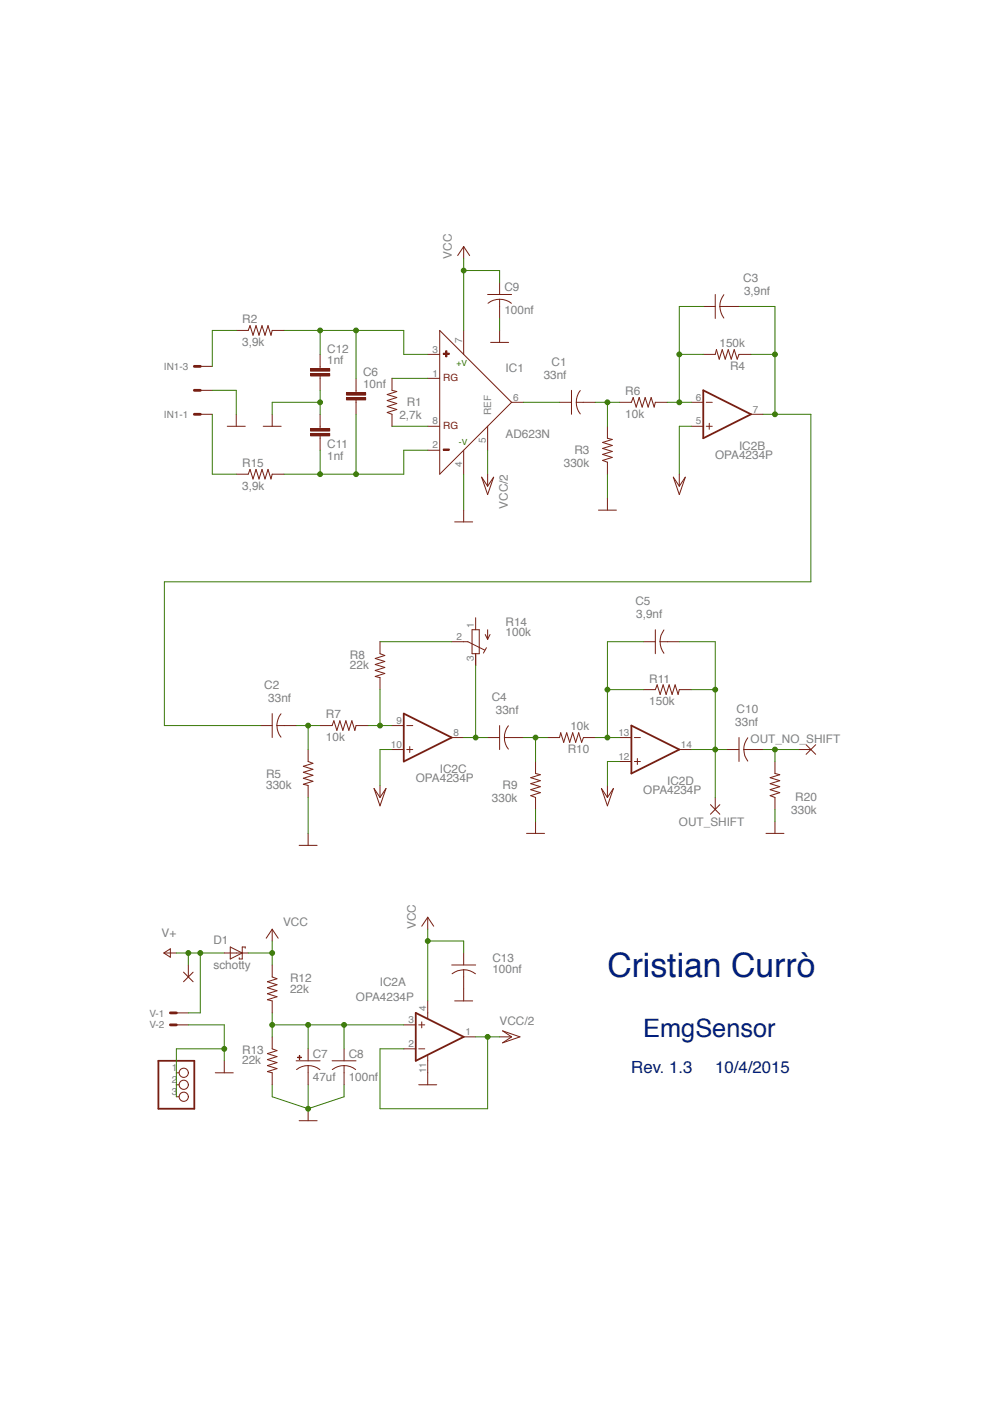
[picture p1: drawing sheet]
<svg xmlns="http://www.w3.org/2000/svg" width="210mm" height="297mm" viewBox="0 0 210 297" stroke-linecap="round" stroke-linejoin="round" font-family="sans-serif">
<path d="M93.2 70.1l15.3 15.2-15.3 15.2z" fill="none" stroke="#771e12" stroke-width=".21"/>
<path d="M94.5 74.4h.2v1.2h-.2z" fill="#771e12"/>
<path d="M94.5 74.4h.3v1.2h-.3z" fill="none" stroke="#771e12" stroke-width=".21"/>
<path d="M94 74.9h1.2v.2h-1.2z" fill="#771e12"/>
<path d="M94 74.9h1.3v.2h-1.3z" fill="none" stroke="#771e12" stroke-width=".21"/>
<path d="M94 95.2h1.2v.2h-1.2z" fill="#771e12"/>
<g fill="none" stroke="#771e12" stroke-width=".21">
<path d="M98.3 52.3v2.5M98.3 52.3l1.3 1.9M98.3 52.3l-1.3 1.9M90.7 75.1h2.5M98.3 70.1v5M149.1 75.1h2.5l.3-1 .6 2.1 .6-2.1 .7 2.1 .6-2.1 .6 2.1 .7-2.1 .6 2.1 .4-1.1h2.5M149.1 65h2.5M151.6 62.4v5.1M152.6 65a4.6 4.6 0 0 0 .9 2.4M152.6 65h4.1M153.5 62.5a4 4 0 0 0-.9 2.5M83.1 80.2v2.6l1 .2-2 .6 2 .7-2 .6 2 .7-2 .6 2 .6-2 .7 1 .3v2.6"/>
<path d="M90.7 95.5h2.5M90.7 80.2h2.5M90.7 90.4h2.5M94 95.2h1.3v.3h-1.3zM98.3 95.5v5M103.4 90.4v5.1M108.5 85.3h2.5M118.6 85.3h2.6M121.2 82.8v5M122.2 85.3a3.8 3.8 0 0 0 .8 2.5M122.2 85.3h4M123 82.8a4 4 0 0 0-.8 2.5"/>
<path d="M128.8 90.4v2.5l1 .3-2 .6 2 .6-2 .7 2 .6-2 .6 2 .7-2 .6 1 .4v2.5M131.3 85.3h2.6l.3-1 .7 2 .6-2 .7 2 .6-2 .6 2 .7-2 .6 2 .2-1h2.6M146.6 85.3h2.5M146.6 90.4h2.5M149.7 85.3h1.3M149.7 90.4h1.3M150.4 89.7v1.3M159.2 87.8h2.6M96.4 110.7h3.8M98.3 108.2v2.5M102.1 101.2l1.3 1.9 1.3-1.9-1.3 3.7zM103.4 100.5v2.6"/>
<path d="M126.9 108.2h3.8M128.8 105.6v2.6M142.8 101.2l1.2 1.9 1.3-1.9-1.3 3.7zM144 100.5v2.6M80.6 136.1v2.5l1 .4-2 .6 2 .6-2 .7 2 .6-2 .7 2 .6-2 .6 1 .3v2.5M95.8 136.1h3.4l3.6 1.7M100.1 133.5h1.5v5.1h-1.5zM100.8 131v2.5M100.8 138.6v2.5M102.9 134.5l.5 1M103.1 137.3l-.6 1.2M103.4 133.5v2"/>
<path d="M103.9 134.5l-.5 1M136.4 136.1h2.5M138.9 133.5v5.1M140.8 133.6a4 4 0 0 0-.9 2.5M144 136.1h-4a4.1 4.1 0 0 0 .8 2.4M55.2 153.8h2.5M57.7 151.3v5.1M59.6 151.3a4.5 4.5 0 0 0-.9 2.5M62.8 153.8h-4.1a3.8 3.8 0 0 0 .9 2.5M65.3 158.9v2.6l1 .3-2 .7 2 .6-2 .6 2 .7-2 .6 2 .6-2 .7 1 .2v2.6M67.9 153.8h2.5l.4-1 .6 2.1 .7-2.1 .6 2.1 .6-2.1 .7 2.1 .6-2.1 .6 2.1 .3-1.1h2.5M83.1 158.9h2.5"/>
<path d="M83.1 153.8h2.5M86.2 158.9h1.3M86.2 153.8h1.3M86.9 158.3v1.3M95.8 156.4h2.5M103.4 156.4h2.5M105.9 153.8v5.1M106.9 156.4a3.8 3.8 0 0 0 .9 2.4M106.9 156.4h4.1M107.8 153.9a4 4 0 0 0-.9 2.5M116.1 156.4h2.5l.3-1 .6 2 .7-2 .6 2 .6-2 .7 2 .6-2 .6 2 .4-1h2.5M131.3 156.4h2.6"/>
<path d="M134.5 156.4h1.3M144 158.9h2.6M63.4 179.2h3.8M65.3 176.7v2.5M79.3 167.2l1.3 1.9 1.2-1.9-1.2 3.7zM80.6 166.5v2.6M111.6 176.7h3.9M113.5 161.5v2.5l1.1 .2-2.1 .7 2.1 .6-2.1 .7 2.1 .6-2.1 .6 2.1 .7-2.1 .6 1 .4v2.5M113.5 174.2v2.5M131.3 161.5h2.6M134.5 161.5h1.3M135.1 160.8v1.3"/>
<path d="M57.7 204.6v2.5l1 .4-2 .6 2 .7-2 .6 2 .7-2 .6 2 .6-2 .7 1 .2v2.6M57.7 219.8v2.6l1 .4-2 .6 2 .6-2 .7 2 .6-2 .6 2 .7-2 .6 1 .3v2.5M85.6 217.3h2.5M88.8 217.3h1.3M89.4 216.7v1.2M90.7 212.2v3.8M98.3 219.8h2.5M105.9 219.8h2.6M106.6 218.6l3.6 1.2-3.6 1.3 1.9-1.3zM62.8 224.9h5.1M65.3 225.9a4 4 0 0 1 2.5 .9M65.3 225.9a3.8 3.8 0 0 0-2.4 .9"/>
<path d="M65.3 225.9v1.6M85.6 222.4h2.5M88.8 222.4h1.3M90.7 223.8v3.7"/>
</g>
<path d="M149.1 82.8l10.1 5-10.1 5.1zM85.6 151.3l10.2 5.1-10.2 5.1zM133.9 153.8l10.1 5.1-10.1 5.1zM88.1 214.8l10.2 5-10.2 5.1z" fill="none" stroke="#771e12" stroke-width=".38"/>
<path d="M63.1 224.1l.8 .1z" fill="#771e12"/>
<path d="M63.1 224.2h.8z" fill="none" stroke="#771e12" stroke-width=".21"/>
<path d="M63.5 223.8v.8z" fill="#771e12"/>
<g fill="none" stroke="#771e12" stroke-width=".21">
<path d="M105.9 59.9v2.5M103.4 62.4h5.1M104 72.6h3.8M105.9 63.5a4 4 0 0 1 2.5 .8M105.9 63.5a3.8 3.8 0 0 0-2.4 .8M105.9 63.5v4M105.9 70.1v2.5M75.5 82.8v.5M75.5 84.8v.5M154.1 158.9h2.6M156.7 156.4v5.1M157.7 158.9a3.8 3.8 0 0 0 .8 2.5"/>
<path d="M157.7 158.9h4.1M158.5 156.4a4 4 0 0 0-.8 2.5M169.4 158.9h2.5M170.9 157.9l2 2M172.9 157.9l-2 2M150.6 170.6l2 2M151.6 169.1v2.5M152.6 170.6l-2 2M162.4 176.7h3.8M164.3 161.5v2.5l1 .2-2 .7 2 .6-2 .7 2 .6-2 .6 2 .7-2 .6 1 .4v2.5M164.3 174.2v2.5M57.7 197l1.3 1.9"/>
<path d="M57.7 197l-1.3 1.9M57.7 197v2.5M90.7 194.5l1.3 1.9M90.7 194.5l-1.3 1.9M90.7 194.5v2.5M34.7 202.1l1.4-.9v1.7zM34.9 202.1h2.5M37.4 214.8h2.5M37.4 217.3h2.5M38.9 206.1l2 2M39.9 204.6v2.5M40.9 206.1l-2 2"/>
<path d="M47.6 202.1h5M48.8 200.8l2.6 1.3-2.6 1.2zM52 201v-.2h-.6v2.5h-.7v-.2M37.4 230h.5M37.4 227.5h.5M37.4 232.5h.5M45.6 227.5h3.9M47.6 224.9v2.6M63.4 237.6h3.8M63.5 223.8l.1 .8zM65.3 222.4v2.5M65.3 227.5v2.5"/>
<path d="M65.3 235.1v2.5M70.4 224.9h5.1M73 225.9a3.8 3.8 0 0 1 2.4 .9M73 225.9a4 4 0 0 0-2.5 .9M73 222.4v2.5M73 225.9v4.1M88.8 230h3.8M90.7 227.5v2.5"/>
<circle cx="39" cy="232.5" r=".97"/>
<circle cx="39" cy="227.5" r=".97"/>
<circle cx="39" cy="230" r=".97"/>
</g>
<path d="M36.1 214.8h1.3M36.1 217.3h1.3" fill="none" stroke="#771e12" stroke-width=".59"/>
<path d="M33.6 224.9h7.6v10.2h-7.6z" fill="none" stroke="#771e12" stroke-width=".38"/>
<path d="M73.4 84.3h4.1v.5h-4.1z" fill="#771e12"/>
<path d="M73.5 84.3h4v.5h-4z" fill="none" stroke="#771e12" stroke-width=".21"/>
<path d="M73.4 83.3h4.1v.5h-4.1z" fill="#771e12"/>
<path d="M67.9 90.4v.5M67.9 92.4v.5M73.5 83.3h4v.5h-4zM75.5 80.2v2.6M75.5 85.3v2.5" fill="none" stroke="#771e12" stroke-width=".21"/>
<path d="M65.8 91.9h4.1v.5h-4.1z" fill="#771e12"/>
<path d="M65.8 91.9h4.1v.5h-4.1z" fill="none" stroke="#771e12" stroke-width=".21"/>
<path d="M65.8 90.9h4.1v.5h-4.1z" fill="#771e12"/>
<path d="M67.9 77.7v.5M67.9 79.7v.5M65.8 90.9h4.1v.5h-4.1zM67.9 87.8v2.6M67.9 92.9v2.6" fill="none" stroke="#771e12" stroke-width=".21"/>
<path d="M65.8 79.2h4.1v.5h-4.1z" fill="#771e12"/>
<path d="M65.8 79.2h4.1v.5h-4.1z" fill="none" stroke="#771e12" stroke-width=".21"/>
<path d="M65.8 78.2h4.1v.5h-4.1z" fill="#771e12"/>
<g fill="none" stroke="#771e12" stroke-width=".21">
<path d="M42.5 77.7h2.5M50.1 70.1h2.5l.4-1.1 .6 2.1 .7-2.1 .6 2.1 .7-2.1 .6 2.1 .6-2.1 .7 2.1 .2-1h2.6M65.8 78.2h4.1v.5h-4.1zM67.9 75.1v2.6M42.5 87.8h2.5M42.5 82.8h2.5M48.2 90.4h3.8M50.1 87.8v2.6M55.8 90.4h3.8M57.7 87.8v2.6M67.9 80.2v2.6M50.1 100.5h2.5l.4-1 .6 2.1 .7-2.1 .6 2.1 .7-2.1 .6 2.1 .6-2.1 .7 2.1 .2-1.1h2.6"/>
<path d="M136.4 146.2h2.5l.4-1 .7 2 .6-2 .6 2 .7-2 .6 2 .6-2 .7 2 .2-1h2.6M127.5 167.2l1.3 1.9 1.3-1.9-1.3 3.7zM128.8 166.5v2.6M95.8 204.6h5M96.4 212.2h3.8M98.3 205.6a4 4 0 0 1 2.5 .9M98.3 205.6a4 4 0 0 0-2.4 .9M98.3 202.1v2.5M98.3 205.6v6.6"/>
</g>
<path d="M41.2 77.7h1.3M41.2 87.8h1.3M41.2 82.8h1.3" fill="none" stroke="#771e12" stroke-width=".59"/>
<path d="M126.2 85.3h5.1M128.8 85.3v5.1" fill="none" stroke="#387805" stroke-width=".21"/>
<circle cx="128.8" cy="85.3" r=".51" fill="#387805"/>
<g fill="none" stroke="#387805" stroke-width=".21">
<path d="M144 75.1h5.1M149.1 65h-5.1v20.3M141.5 85.3h5.1"/>
<circle cx="128.8" cy="85.3" r=".51"/>
</g>
<circle cx="144" cy="85.3" r=".51" fill="#387805"/>
<circle cx="144" cy="85.3" r=".51" fill="none" stroke="#387805" stroke-width=".21"/>
<circle cx="144" cy="75.1" r=".51" fill="#387805"/>
<g fill="none" stroke="#387805" stroke-width=".21">
<path d="M156.7 65h7.6v22.8h-2.5M159.2 75.1h5.1"/>
<circle cx="144" cy="75.1" r=".51"/>
</g>
<circle cx="164.3" cy="75.1" r=".51" fill="#387805"/>
<g fill="none" stroke="#387805" stroke-width=".21">
<path d="M164.3 87.8h7.6v35.6h-137v30.4h20.3"/>
<circle cx="164.3" cy="75.1" r=".51"/>
</g>
<circle cx="164.3" cy="87.8" r=".51" fill="#387805"/>
<g fill="none" stroke="#387805" stroke-width=".21">
<path d="M62.8 153.8h5.1M65.3 153.8v5.1"/>
<circle cx="164.3" cy="87.8" r=".51"/>
</g>
<circle cx="65.3" cy="153.8" r=".51" fill="#387805"/>
<g fill="none" stroke="#387805" stroke-width=".21">
<path d="M78 153.8h5.1M80.6 146.2v7.6"/>
<circle cx="65.3" cy="153.8" r=".51"/>
</g>
<circle cx="80.6" cy="153.8" r=".51" fill="#387805"/>
<g fill="none" stroke="#387805" stroke-width=".21">
<path d="M98.3 156.4h5.1M100.8 141.1v15.3"/>
<circle cx="80.6" cy="153.8" r=".51"/>
</g>
<circle cx="100.8" cy="156.4" r=".51" fill="#387805"/>
<g fill="none" stroke="#387805" stroke-width=".21">
<path d="M111 156.4h5.1M113.5 156.4v5.1"/>
<circle cx="100.8" cy="156.4" r=".51"/>
</g>
<circle cx="113.5" cy="156.4" r=".51" fill="#387805"/>
<g fill="none" stroke="#387805" stroke-width=".21">
<path d="M136.4 136.1h-7.6v20.3M126.2 156.4h5.1M128.8 146.2h7.6"/>
<circle cx="113.5" cy="156.4" r=".51"/>
</g>
<circle cx="128.8" cy="156.4" r=".51" fill="#387805"/>
<circle cx="128.8" cy="156.4" r=".51" fill="none" stroke="#387805" stroke-width=".21"/>
<circle cx="128.8" cy="146.2" r=".51" fill="#387805"/>
<g fill="none" stroke="#387805" stroke-width=".21">
<path d="M144 136.1h7.6v22.8h-5M146.6 146.2h5"/>
<circle cx="128.8" cy="146.2" r=".51"/>
</g>
<circle cx="151.6" cy="146.2" r=".51" fill="#387805"/>
<g fill="none" stroke="#387805" stroke-width=".21">
<path d="M151.6 158.9h2.5"/>
<circle cx="151.6" cy="146.2" r=".51"/>
</g>
<circle cx="151.6" cy="158.9" r=".51" fill="#387805"/>
<g fill="none" stroke="#387805" stroke-width=".21">
<path d="M60.3 70.1h25.3v5h5.1M67.9 70.1v5M75.5 70.1v10.1M83.1 80.2h7.6M80.6 136.1h15.2M151.6 158.9v10.2"/>
<circle cx="151.6" cy="158.9" r=".51"/>
</g>
<circle cx="67.9" cy="70" r=".51" fill="#387805"/>
<circle cx="67.9" cy="70.1" r=".51" fill="none" stroke="#387805" stroke-width=".21"/>
<circle cx="75.5" cy="70" r=".51" fill="#387805"/>
<g fill="none" stroke="#387805" stroke-width=".21">
<path d="M67.9 95.5v5M75.5 87.8v12.7M90.7 95.5h-5.1v5h-25.3"/>
<circle cx="75.5" cy="70.1" r=".51"/>
</g>
<circle cx="67.9" cy="100.5" r=".51" fill="#387805"/>
<circle cx="67.9" cy="100.5" r=".51" fill="none" stroke="#387805" stroke-width=".21"/>
<circle cx="75.5" cy="100.5" r=".51" fill="#387805"/>
<g fill="none" stroke="#387805" stroke-width=".21">
<path d="M105.9 67.5v2.6M98.3 100.5v7.7M128.8 100.5v5.1M65.3 169.1v7.6M113.5 171.6v2.6M57.7 230v2.5l7.6 2.6M65.3 230v5.1M73 230v2.5l-7.7 2.6"/>
<circle cx="75.5" cy="100.5" r=".51"/>
</g>
<circle cx="65.3" cy="235.1" r=".51" fill="#387805"/>
<g fill="none" stroke="#387805" stroke-width=".21">
<path d="M39.9 217.3h7.7v7.6M47.6 222.4h-10.2v10.1"/>
<circle cx="65.3" cy="235.1" r=".51"/>
</g>
<circle cx="47.5" cy="222.4" r=".51" fill="#387805"/>
<g fill="none" stroke="#387805" stroke-width=".21">
<path d="M57.7 87.8v-2.5h10.2v2.5M164.3 171.6v2.6"/>
<circle cx="47.6" cy="222.4" r=".51"/>
</g>
<circle cx="67.9" cy="85.3" r=".51" fill="#387805"/>
<g fill="none" stroke="#387805" stroke-width=".21">
<path d="M98.3 54.8v15.3M98.3 57.4h7.6v2.5M45 82.8h5.1v5M67.9 82.8v2.5"/>
<circle cx="67.9" cy="85.3" r=".51"/>
</g>
<circle cx="98.3" cy="57.3" r=".51" fill="#387805"/>
<g fill="none" stroke="#387805" stroke-width=".21">
<path d="M57.7 199.5v5.1M52.6 202.1h5.1"/>
<circle cx="98.3" cy="57.4" r=".51"/>
</g>
<circle cx="57.7" cy="202" r=".51" fill="#387805"/>
<g fill="none" stroke="#387805" stroke-width=".21">
<path d="M90.7 197v15.2M90.7 199.5h7.6v2.6"/>
<circle cx="57.7" cy="202.1" r=".51"/>
</g>
<circle cx="90.7" cy="199.5" r=".51" fill="#387805"/>
<g fill="none" stroke="#387805" stroke-width=".21">
<path d="M103.4 95.5v5M100.8 219.8h5.1M103.4 219.8v15.3h-22.8v-12.7h5"/>
<circle cx="90.7" cy="199.5" r=".51"/>
</g>
<circle cx="103.4" cy="219.8" r=".51" fill="#387805"/>
<g fill="none" stroke="#387805" stroke-width=".21">
<path d="M57.7 214.8v5M57.7 217.3h27.9M65.3 217.3v5.1M73 217.3v5.1"/>
<circle cx="103.4" cy="219.8" r=".51"/>
</g>
<circle cx="57.7" cy="217.3" r=".51" fill="#387805"/>
<circle cx="57.7" cy="217.3" r=".51" fill="none" stroke="#387805" stroke-width=".21"/>
<circle cx="65.3" cy="217.3" r=".51" fill="#387805"/>
<circle cx="65.3" cy="217.3" r=".51" fill="none" stroke="#387805" stroke-width=".21"/>
<circle cx="72.9" cy="217.3" r=".51" fill="#387805"/>
<g fill="none" stroke="#387805" stroke-width=".21">
<path d="M37.4 202.1h10.2M39.9 202.1v2.5"/>
<circle cx="73" cy="217.3" r=".51"/>
</g>
<circle cx="39.9" cy="202" r=".51" fill="#387805"/>
<g fill="none" stroke="#387805" stroke-width=".21">
<path d="M42.5 202.1v12.7h-2.6"/>
<circle cx="39.9" cy="202.1" r=".51"/>
</g>
<circle cx="42.5" cy="202" r=".51" fill="#387805"/>
<g fill="none" stroke="#387805" stroke-width=".21">
<path d="M161.8 158.9h7.6M164.3 158.9v2.6"/>
<circle cx="42.5" cy="202.1" r=".51"/>
</g>
<circle cx="164.3" cy="158.9" r=".51" fill="#387805"/>
<g fill="none" stroke="#387805" stroke-width=".21">
<path d="M50.1 70.1h-5.1v7.6M45 87.8v12.7h5.1M83.1 90.4h7.6M111 85.3h7.6M146.6 90.4h-2.6v10.1M83.1 158.9h-2.5v7.6M131.3 161.5h-2.5v5"/>
<circle cx="164.3" cy="158.9" r=".51"/>
</g>
<text font-size="7.2" fill="#001f7e" x="128.8" y="207.1">Cristian Currò</text>
<text font-size="5.4" fill="#001f7e" x="136.4" y="219.8">EmgSensor</text>
<g font-size="3.6" fill="#001f7e">
<text x="133.8" y="227.5">Rev. 1.3</text>
<text x="151.6" y="227.5">10/4/2015</text>
</g>
<g font-size="2.5" fill="#808080">
<text x="95.8" y="54.8" transform="rotate(-90 95.8 54.8)">VCC</text>
<text x="157.6" y="59.8">C3</text>
<text x="106.9" y="61.8">C9</text>
<text x="157.7" y="62.6">3,9nf</text>
<text x="51.3" y="68.5">R2</text>
<text x="106.9" y="66.6">100nf</text>
<text x="51.3" y="73.3">3,9k</text>
<text x="69.4" y="77.3">1nf</text>
<text x="69.4" y="74.7">C12</text>
<text x="117" y="77.5">C1</text>
<text x="152.5" y="73.6">150k</text>
<text x="77" y="82.4">10nf</text>
<text x="77" y="79.8">C6</text>
<text x="107.2" y="78.9">IC1</text>
<text x="115.3" y="80.3">33nf</text>
<text x="132.6" y="83.8">R6</text>
<text x="154.8" y="78.4">R4</text>
<text x="84.7" y="88.8">2,7k</text>
<text x="86.3" y="86">R1</text>
<text x="132.6" y="88.6">10k</text>
<text x="69.4" y="95.1">C11</text>
<text x="107.2" y="92.9">AD623N</text>
<text x="156.7" y="95.3">IC2B</text>
<text x="51.3" y="99">R15</text>
<text x="69.4" y="97.6">1nf</text>
<text x="119.5" y="99">330k</text>
<text x="121.8" y="96.2">R3</text>
<text x="151.6" y="97.2">OPA4234P</text>
<text x="51.3" y="103.8">3,9k</text>
<text x="107.7" y="107.9" transform="rotate(-90 107.7 107.9)">VCC/2</text>
<text x="134.7" y="128.3">C5</text>
<text x="134.9" y="131.1">3,9nf</text>
<text x="107.2" y="134.8">100k</text>
<text x="107.2" y="132.6">R14</text>
<text x="74.2" y="141.9">22k</text>
<text x="74.2" y="139.6">R8</text>
<text x="56" y="146.1">C2</text>
<text x="56.9" y="148.9">33nf</text>
<text x="104.3" y="148.6">C4</text>
<text x="137.7" y="149.5">150k</text>
<text x="137.7" y="144.7">R11</text>
<text x="69.1" y="152.3">R7</text>
<text x="105.1" y="151.4">33nf</text>
<text x="120.9" y="154.8">10k</text>
<text x="155.9" y="154">33nf</text>
<text x="156.2" y="151.2">C10</text>
<text x="69.1" y="157.1">10k</text>
<text x="120.4" y="159.6">R10</text>
<text x="159.1" y="157.5">OUT_NO_SHIFT</text>
<text x="56.4" y="167.3">330k</text>
<text x="56.4" y="165">R5</text>
<text x="88.2" y="165.8">OPA4234P</text>
<text x="93.2" y="163.9">IC2C</text>
<text x="106.6" y="167.3">R9</text>
<text x="141.5" y="166.4">IC2D</text>
<text x="104.3" y="170.1">330k</text>
<text x="136.4" y="168.3">OPA4234P</text>
<text x="167.8" y="172.6">330k</text>
<text x="168.6" y="169.8">R20</text>
<text x="144" y="175.2">OUT_SHIFT</text>
<text x="60" y="196.2">VCC</text>
<text x="88.2" y="197" transform="rotate(-90 88.2 197)">VCC</text>
<text x="34.3" y="198.8">V+</text>
<text x="45.3" y="200.2">D1</text>
<text x="104.4" y="204">C13</text>
<text x="45.3" y="205.5">schotty</text>
<text x="61.5" y="208.2">R12</text>
<text x="80.5" y="209">IC2A</text>
<text x="104.4" y="206.3">100nf</text>
<text x="61.5" y="210.4">22k</text>
<text x="75.5" y="212.2">OPA4234P</text>
<text x="105.9" y="217.3">VCC/2</text>
<text x="51.3" y="225.7">22k</text>
<text x="51.3" y="223.4">R13</text>
<text x="66.3" y="224.3">C7</text>
<text x="73.9" y="224.3">C8</text>
<text x="66.3" y="229.1">47uf</text>
<text x="73.9" y="229.1">100nf</text>
</g>
<g font-size="2.1" fill="#808080">
<text x="91.7" y="74.8">3</text>
<text x="98" y="72.8" transform="rotate(-90 98 72.8)">7</text>
<text x="34.8" y="78.4">IN1-3</text>
<text x="91.7" y="79.8">1</text>
<text x="34.8" y="88.6">IN1-1</text>
<text x="104.1" y="88" transform="rotate(-90 104.1 88)">REF</text>
<text x="108.8" y="84.9">6</text>
<text x="147.5" y="84.9">6</text>
<text x="159.6" y="87.5">7</text>
<text x="91.7" y="95.1">2</text>
<text x="91.7" y="90">8</text>
<text x="103" y="93.9" transform="rotate(-90 103 93.9)">5</text>
<text x="147.5" y="90">5</text>
<text x="98" y="99" transform="rotate(-90 98 99)">4</text>
<text x="96.8" y="135.7">2</text>
<text x="100.5" y="133.2" transform="rotate(-90 100.5 133.2)">1</text>
<text x="100.5" y="140.1" transform="rotate(-90 100.5 140.1)">3</text>
<text x="84.1" y="153.5">9</text>
<text x="82.9" y="158.5">10</text>
<text x="96.1" y="156">8</text>
<text x="131.1" y="156">13</text>
<text x="131.1" y="161.1">12</text>
<text x="144.4" y="158.5">14</text>
<text x="31.7" y="215.5">V-1</text>
<text x="90.3" y="214.4" transform="rotate(-90 90.3 214.4)">4</text>
<text x="31.7" y="218.1">V-2</text>
<text x="86.6" y="216.9">3</text>
<text x="98.7" y="219.5">1</text>
<text x="36.4" y="227.1">1</text>
<text x="86.6" y="222">2</text>
<text x="90.3" y="227.5" transform="rotate(-90 90.3 227.5)">11</text>
<text x="36.4" y="229.6">2</text>
<text x="36.4" y="232.2">3</text>
</g>
<g font-size="2.1" fill="#771e12">
<text x="94" y="80.7">RG</text>
<text x="94" y="90.9">RG</text>
</g>
<g font-size="1.8" fill="#387805">
<text x="96.8" y="77.7">+V</text>
<text x="97.3" y="94.4">-V</text>
</g>
</svg>
